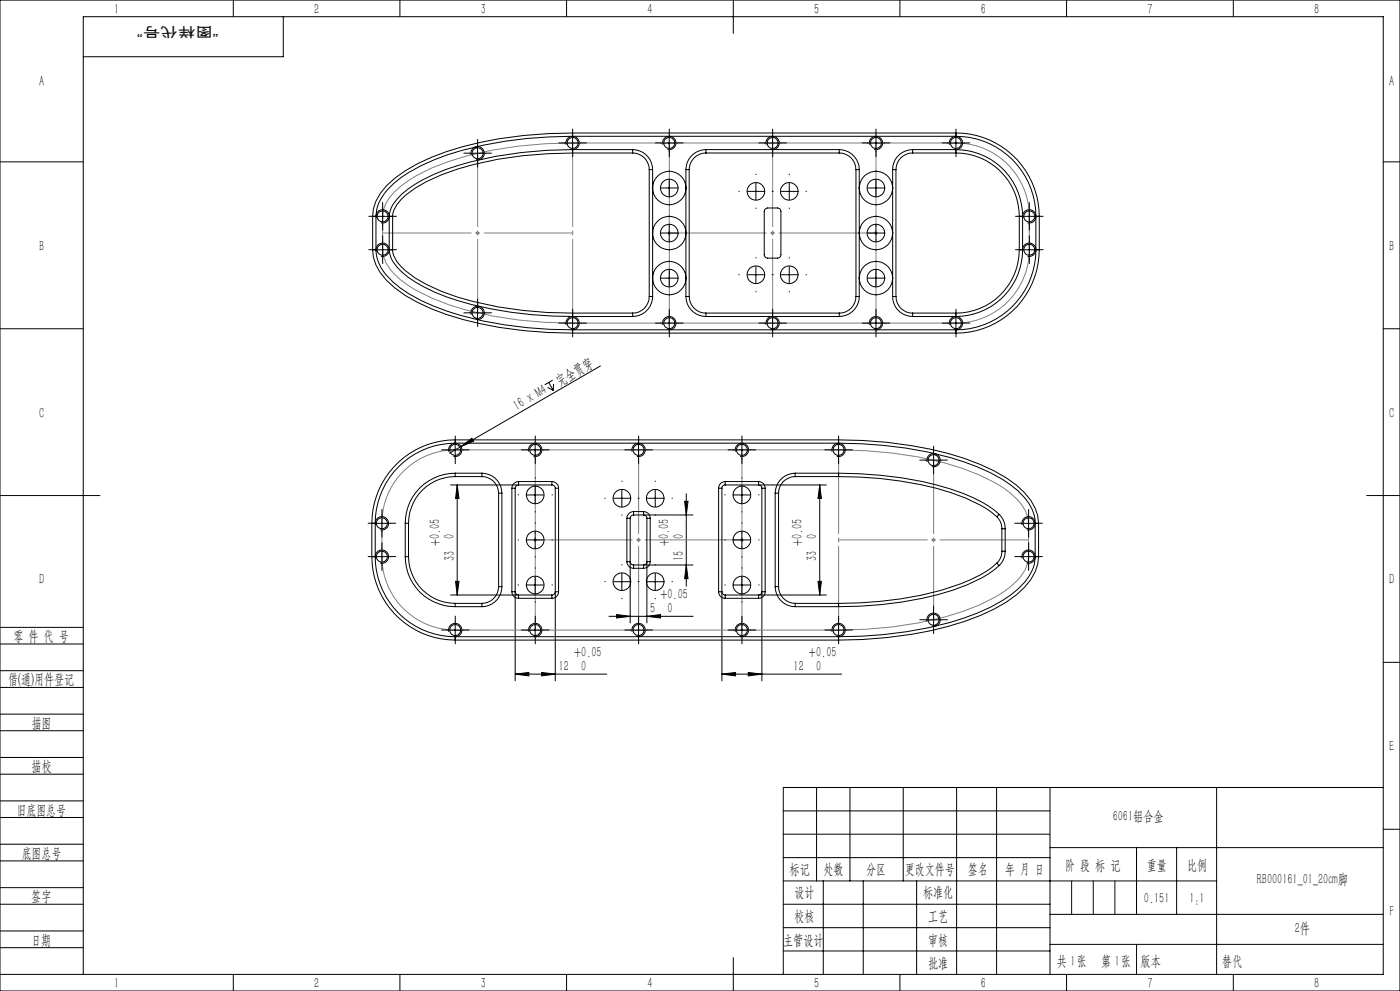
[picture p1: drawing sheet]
<svg xmlns="http://www.w3.org/2000/svg" width="420mm" height="297mm" viewBox="0 0 420 297" stroke-linecap="round" stroke-linejoin="round" font-family="sans-serif">
<g fill="none" stroke="#000" stroke-width=".3">
<path d="M0 0h420v297h-420zM70 0v5M85 5v12h-60M120 0v5M170 0v5M220 0v10M270 0v5M320 0v5M370 0v5M171.8 39.9a114.2 114.2 0 0 0-42.4 7.3 40.4 40.4 0 0 0-13.4 8.4 13.3 13.3 0 0 0-4.2 9.2M171.8 39.9v6M171.8 39.9h115"/>
<path d="M286.8 39.9a25 25 0 0 1 25 24.9M286.8 39.9v6M0 48.5h25M116 57.1a34.8 34.8 0 0 1 14.2-9.2 111 111 0 0 1 41.6-7.1h115a24 24 0 0 1 24 24v10.1a24 24 0 0 1-24 23.9h-115a115.3 115.3 0 0 1-41.6-7 31.7 31.7 0 0 1-15.9-11.5 11 11 0 0 1-1.5-5.4v-10.1a12 12 0 0 1 3.2-7.7zM140.8 45.9h5M141.4 46.5a2 2 0 0 1 1.7-2.6 2 2 0 0 1 2.2 2.2 2 2 0 0 1-2.5 1.8M143.3 43.4v5M169.3 42.9h5M169.9 43.4a1.98 1.98 0 0 1 1.7-2.5 1.98 1.98 0 0 1 2.2 2.1 1.98 1.98 0 0 1-2.5 1.8M171.8 45.9a107.9 107.9 0 0 0-39.3 6.5 30.8 30.8 0 0 0-13.4 8.9l-1 1.7-.3 1.8M171.8 45.9h18M189.8 44.8a6 6 0 0 1 6 6"/>
<path d="M189.8 44.8h-18a108.7 108.7 0 0 0-41.5 7.4 25.9 25.9 0 0 0-12.8 9.9l-.7 2.7v10.1a9.1 9.1 0 0 0 3.7 6.6 44.8 44.8 0 0 0 17.1 8.7 119.1 119.1 0 0 0 34.2 4.7h18M189.8 45.9a4.9 4.9 0 0 1 5 4.9M189.8 44.8v1.1M194.8 50.8h1M194.8 50.8v38.1M195.8 50.8v38.1M198.3 56.3h5M198.3 42.9h5M198.9 43.4a1.98 1.98 0 0 1 1.7-2.5 1.98 1.98 0 0 1 2.1 2.1 1.98 1.98 0 0 1-2.4 1.8M200.8 40.4v5M200.8 53.9v4.9M205.8 50.8v38.1"/>
<path d="M205.8 50.8h1M206.8 50.8v38.1M211.8 44.8a6 6 0 0 0-6 6M211.8 45.9a5 5 0 0 0-5 4.9M211.8 44.8h40M211.8 45.9h40M211.8 44.8v1.1M224.3 57.4h5M226.8 54.9v5M229.3 42.9h5M229.8 43.4a1.99 1.99 0 0 1 1.8-2.5 1.99 1.99 0 0 1 2.1 2.1 1.99 1.99 0 0 1-2.5 1.8M231.8 40.4v5"/>
<path d="M234.3 57.4h5M236.8 54.9v5M251.8 44.8a6 6 0 0 1 6 6M251.8 45.9a5 5 0 0 1 5 4.9M251.8 44.8v1.1M256.8 50.8h1M256.8 50.8v38.1M257.8 50.8v38.1M260.3 56.3h5M260.3 42.9h5M260.8 43.4a1.99 1.99 0 0 1 1.8-2.5 1.99 1.99 0 0 1 2.2 2.1 1.99 1.99 0 0 1-2.5 1.8M262.8 40.4v5"/>
<path d="M262.8 53.9v4.9M267.8 50.8v38.1M267.8 50.8h1M268.8 50.8v38.1M273.8 44.8h13a20 20 0 0 1 20 20v10.1a20 20 0 0 1-20 20h-13M273.8 44.8a6 6 0 0 0-6 6M273.8 45.9a4.9 4.9 0 0 0-5 4.9M273.8 45.9h13M273.8 44.8v1.1M284.3 42.9h5M284.8 43.4a1.99 1.99 0 0 1 1.8-2.5 1.99 1.99 0 0 1 2.1 2.1 1.99 1.99 0 0 1-2.5 1.8M286.8 45.9a19 19 0 0 1 19 18.9"/>
<path d="M415 48.5h5M111.8 74.9a13.3 13.3 0 0 0 4.2 9.2 50.9 50.9 0 0 0 23 11.7 122.2 122.2 0 0 0 32.8 4M111.8 74.9h6M111.8 64.8h6M111.8 64.8v10.1M112.9 75.3a2 2 0 0 1 1.7-2.4 2 2 0 0 1 2.2 2.2 2 2 0 0 1-2.5 1.7M112.9 65.4a2 2 0 0 1 1.7-2.6 2 2 0 0 1 2.2 2.2 2 2 0 0 1-2.5 1.8M114.8 62.3v5M114.8 72.4v5M117.8 74.9a7.1 7.1 0 0 0 2.5 4.9 34.1 34.1 0 0 0 12.2 7.5 108.6 108.6 0 0 0 39.3 6.5M117.8 64.8v10.1M198.3 69.8h5"/>
<path d="M200.8 67.3v5.1M226.8 79.9v4.9M229.6 62.6l.7-.3h3a1.02 1.02 0 0 1 1 1.1v12.9a1.02 1.02 0 0 1-1 1.1h-3a1.09 1.09 0 0 1-1-1.1v-12.9zM236.8 79.9v4.9M260.3 69.8h5M262.8 67.3v5.1M305.8 74.9a19 19 0 0 1-19 18.9M305.8 74.9h6M305.8 64.8h6M305.8 64.8v10.1M306.8 75.3a2 2 0 0 1 1.8-2.4 2 2 0 0 1 2.2 2.2 2 2 0 0 1-2.5 1.7M306.8 65.4a2 2 0 0 1 1.8-2.6 2 2 0 0 1 2.2 2.2 2 2 0 0 1-2.5 1.8"/>
<path d="M308.8 62.3v5M308.8 72.4v5M311.8 74.9a24.9 24.9 0 0 1-25 24.9M311.8 64.8v10.1M0 98.5h25M140.8 93.8h5M141.4 94.3a2 2 0 0 1 1.7-2.5 2 2 0 0 1 2.2 2.1 2 2 0 0 1-2.5 1.8M143.3 91.3v5M169.3 96.8h5M169.9 97.4a1.99 1.99 0 0 1 1.7-2.5 1.99 1.99 0 0 1 2.2 2.1 1.99 1.99 0 0 1-2.5 1.8M171.8 93.8v6M171.8 99.8h115"/>
<path d="M171.8 93.8h18M189.8 93.8v1.1M194.8 88.9a4.9 4.9 0 0 1-5 4.9M194.8 88.9h1M195.8 88.9a6 6 0 0 1-6 6M198.3 83.4h5M198.3 96.8h5M198.9 97.4a1.99 1.99 0 0 1 1.7-2.5 1.99 1.99 0 0 1 2.2 2.1 1.99 1.99 0 0 1-2.5 1.8M200.8 80.9v5M200.8 94.4v4.9M205.8 88.9a6 6 0 0 0 6 6M205.8 88.9h1"/>
<path d="M206.8 88.9a5 5 0 0 0 5 4.9M211.8 94.9h40M211.8 93.8h40M211.8 93.8v1.1M224.3 82.3h5M229.3 96.8h5M229.8 97.4a2 2 0 0 1 1.8-2.6 2 2 0 0 1 2.2 2.2 2 2 0 0 1-2.6 1.8M231.8 94.4v4.9M234.3 82.3h5M251.8 93.8v1.1M256.8 88.9a5 5 0 0 1-5 4.9M256.8 88.9h1"/>
<path d="M257.8 88.9a6 6 0 0 1-6 6M260.3 83.4h5M260.3 96.8h5M260.8 97.4a2 2 0 0 1 1.8-2.6 2 2 0 0 1 2.2 2.2 2 2 0 0 1-2.5 1.8M262.8 80.9v5M262.8 94.4v4.9M267.8 88.9a6 6 0 0 0 6 6M267.8 88.9h1M268.8 88.9a4.9 4.9 0 0 0 5 4.9M273.8 93.8h13M273.8 93.8v1.1M284.3 96.8h5"/>
<path d="M284.8 97.4a2 2 0 0 1 1.8-2.6 2 2 0 0 1 2.2 2.2 2 2 0 0 1-2.6 1.8M286.8 93.8v6M415 98.5h5M164.3 116.1l1.7 .9M164.6 114.6l1.4 2.4M165.8 113.9l-2.4 1.4M166.1 115.1l-.1 1.9M180.1 109.7l-41.8 24.1M119.6 139.9a24.1 24.1 0 0 1 17-7.1h115a115.6 115.6 0 0 1 41.5 7.1 33 33 0 0 1 15.5 10.9 11.2 11.2 0 0 1 2 6v10a13 13 0 0 1-5.2 9.8 51.5 51.5 0 0 1-20.2 9.9 124.1 124.1 0 0 1-33.6 4.3h-115a24 24 0 0 1-24-24v-10a24 24 0 0 1 7-16.9zM134.1 134.8h5M134.6 135.4a2 2 0 0 1 1.8-2.6 2 2 0 0 1 2.2 2.2 2 2 0 0 1-2.6 1.8M136.6 131.8a25 25 0 0 0-25.1 25"/>
<path d="M136.6 131.8v5.5M136.6 131.8h115M138.3 133.8l3.3-2.5 .5 .9zM138.3 133.8l-3.5 2M158.1 134.8h5M158.6 135.4a2 2 0 0 1 1.8-2.6 2 2 0 0 1 2.2 2.2 2 2 0 0 1-2.5 1.8M160.5 132.3v5M189.1 134.8h5M189.6 135.4a2 2 0 0 1 1.8-2.6 2 2 0 0 1 2.1 2.2 2 2 0 0 1-2.4 1.8M191.6 132.3v5M220.1 134.8h5M220.6 135.4a2 2 0 0 1 1.8-2.6 2 2 0 0 1 2.2 2.2 2 2 0 0 1-2.6 1.8"/>
<path d="M222.6 132.3v5M249.1 134.8h5M249.6 135.4a2 2 0 0 1 1.8-2.6 2 2 0 0 1 2.2 2.2 2 2 0 0 1-2.6 1.8M251.6 131.8a115.5 115.5 0 0 1 42.4 7.4 35.2 35.2 0 0 1 15.2 10.8l1.4 2.3 .7 2.3 .3 2.2M251.6 131.8v5.5M277.6 137.9h5M278.1 138.4a2 2 0 0 1 1.8-2.5 2 2 0 0 1 2.2 2.2 2 2 0 0 1-2.6 1.7M280.1 135.4v5M0 148.5h30M111.5 156.8h5.6M111.5 156.8v10M112.6 157.3a1.99 1.99 0 0 1 1.8-2.5 1.99 1.99 0 0 1 2.2 2.2 1.99 1.99 0 0 1-2.5 1.7"/>
<path d="M114.6 154.3v5M121.6 156.8h1M121.6 156.8v10M122.6 156.8v10M136.6 141.8a15 15 0 0 0-15 15M136.6 142.8a14 14 0 0 0-14 14M136.6 141.8v1M136.6 141.8h8M136.6 142.8h8M137.2 145.3l.5 4.1h-1zM137.2 145.3v33M144.6 141.8a6 6 0 0 1 6 6"/>
<path d="M144.6 142.8a5 5 0 0 1 5 5M144.6 141.8v1M149.6 147.8h1M149.6 147.8v28M150.6 147.8v28M153.6 146.3v31M153.6 146.3h1M154.6 146.3v57.7M155.6 144.3a2.05 2.05 0 0 0-2 2M155.6 144.3v1a1.02 1.02 0 0 0-1 1M155.6 144.3h10M158.1 148.3h5"/>
<path d="M160.5 145.8v5M160.5 159.3v5M165.6 144.3a2.05 2.05 0 0 1 2 2M165.6 145.3a1.02 1.02 0 0 1 1 1M165.6 145.3h-30.4M165.6 144.3v1M166.6 146.3v57.7M166.6 146.3h1M167.6 146.3v31M184.1 149.3h5M186.5 146.8v5M188.1 155.3v13"/>
<path d="M188.1 155.3h1M189.1 155.3v31.4M190.1 153.3a2.05 2.05 0 0 0-2 2M190.1 154.3a1.02 1.02 0 0 0-1 1M190.1 154.3h17.8M190.1 153.3h3M190.1 153.3v1M193.1 153.3a1.99 1.99 0 0 1 2 2M193.1 153.3v1a.96 .96 0 0 1 1 1M194.1 155.3v31.4M194.1 155.3h1M194.1 149.3h5"/>
<path d="M195.1 155.3v13M196.6 146.8v5M205.4 150.2h1l-.5 4.1zM205.9 148v27.7M215.6 146.3v31M215.6 146.3h1M216.6 146.3v57.7M217.6 144.3a1.99 1.99 0 0 0-2 2M217.6 145.3a.96 .96 0 0 0-1 1M217.6 145.3h30.3M217.6 144.3h10M217.6 144.3v1"/>
<path d="M220.1 148.3h5M222.6 145.8v5M222.6 159.3v5M227.6 144.3a1.99 1.99 0 0 1 2 2M227.6 144.3v1a.96 .96 0 0 1 1 1M228.6 146.3v57.7M228.6 146.3h1M229.6 146.3v31M232.6 147.8v28M232.6 147.8h1M233.6 147.8v28M238.5 141.8a6 6 0 0 0-5.9 6"/>
<path d="M238.5 142.8a4.9 4.9 0 0 0-4.9 5M238.5 141.8h13.1M238.5 142.8h13.1M238.5 141.8v1M245.9 145.3v33M245.9 145.3l.5 4.1h-1zM251.6 141.8a108.2 108.2 0 0 1 37.3 6 33.8 33.8 0 0 1 10.9 6.4M251.6 142.8a105.7 105.7 0 0 1 38.1 6.5 29.5 29.5 0 0 1 9.3 5.6M251.6 141.8v1M299 154.9a5 5 0 0 1 1.6 3.6M299.8 154.2a6 6 0 0 1 1.8 4.3M299.8 154.2l-.8 .7"/>
<path d="M300.6 158.5h1M300.6 158.5v6.7M301.6 158.5v6.7M306.6 157.3a1.99 1.99 0 0 1 1.8-2.5 1.99 1.99 0 0 1 2.1 2.2 1.99 1.99 0 0 1-2.5 1.7M308.6 154.3v5M311.6 156.8h-5.5M311.6 156.8v10M410 148.5h10M111.5 166.8a25.1 25.1 0 0 0 25.1 25M111.5 166.8h5.6M112.6 167.4a2 2 0 0 1 1.8-2.6 2 2 0 0 1 2.2 2.2 2 2 0 0 1-2.5 1.8M114.6 164.3v5"/>
<path d="M121.6 166.8a14.9 14.9 0 0 0 15 15M121.6 166.8h1M122.6 166.8a14 14 0 0 0 14 14M136.7 174.2h1l-.5 4.1zM149.6 175.8a5.1 5.1 0 0 1-5 5M149.6 175.8h1M150.6 175.8a6 6 0 0 1-6 6M153.6 177.3a1.99 1.99 0 0 0 2 2M153.6 177.3h1a1.02 1.02 0 0 0 1 1v1M155.6 179.3h10M158.1 161.8h5M158.1 175.3h5"/>
<path d="M160.5 172.8v5M165.6 178.3h-30.4M165.6 178.3v1M167.6 177.3a1.99 1.99 0 0 1-2 2M167.6 177.3h-1a1.02 1.02 0 0 1-1 1M184.1 174.3h5M186.5 171.8v5M188.1 168.3a1.99 1.99 0 0 0 2 2M188.1 168.3h1a1.02 1.02 0 0 0 1 1M190.1 169.3h17.8M190.1 170.3h3M190.1 169.3v1"/>
<path d="M194.1 174.3h5M195.1 168.3a1.93 1.93 0 0 1-2 2M195.1 168.3h-1a.96 .96 0 0 1-1 1v1M196.6 171.8v5M205.9 169.3l.5 4.1h-1zM215.6 177.3a1.93 1.93 0 0 0 2 2M215.6 177.3h1a.96 .96 0 0 0 1 1M217.6 178.3h30.3M217.6 179.3h10M217.6 178.3v1M220.1 161.8h5M220.1 175.3h5"/>
<path d="M222.6 172.8v5M229.6 177.3a1.93 1.93 0 0 1-2 2M229.6 177.3h-1a.96 .96 0 0 1-1 1v1M232.6 175.8a6 6 0 0 0 5.9 6M232.6 175.8h1M233.6 175.8a5 5 0 0 0 4.9 5M245.4 174.2h1l-.5 4.1zM299 168.8a30.2 30.2 0 0 1-10.7 6.1 107.5 107.5 0 0 1-36.7 5.9M299 168.8l.8 .7M299.8 169.5a30.5 30.5 0 0 1-9.5 5.7 101.8 101.8 0 0 1-38.7 6.6M300.6 165.2a4.9 4.9 0 0 1-1.6 3.6M300.6 165.2h1"/>
<path d="M301.6 165.2a6 6 0 0 1-1.8 4.3M306.6 167.4a2 2 0 0 1 1.8-2.6 2 2 0 0 1 2.2 2.2 2 2 0 0 1-2.6 1.8M308.6 164.3v5M311.6 166.8a13.6 13.6 0 0 1-4.3 9.2 38.3 38.3 0 0 1-13.3 8.5 106.9 106.9 0 0 1-35.2 7.2l-7.2 .1M311.6 166.8h-5.5M0 193h25M0 188h25M134.1 188.8h5M134.6 189.3a1.99 1.99 0 0 1 1.8-2.5 1.99 1.99 0 0 1 2.1 2.2 1.99 1.99 0 0 1-2.5 1.7M136.6 180.8v1M136.6 191.8h115M136.6 181.8h8"/>
<path d="M136.6 180.8h8M136.6 186.3v5.5M144.6 180.8v1M158.1 188.8h5M158.6 189.3a1.99 1.99 0 0 1 1.8-2.5 1.99 1.99 0 0 1 2.2 2.2 1.99 1.99 0 0 1-2.5 1.7M160.5 186.3v5M182.7 184.7h25.2M185 184.2l4.1 .5-4.1 .5zM189.1 188.8h5M189.6 189.3a1.99 1.99 0 0 1 1.7-2.5 1.99 1.99 0 0 1 2.2 2.2 1.99 1.99 0 0 1-2.4 1.7M191.6 186.3v5M194.1 184.7l4.1-.5v1z"/>
<path d="M220.1 188.8h5M220.6 189.3a1.99 1.99 0 0 1 1.8-2.5 1.99 1.99 0 0 1 2.1 2.2 1.99 1.99 0 0 1-2.5 1.7M222.6 186.3v5M238.5 181.8h13.1M238.5 180.8v1M238.5 180.8h13.1M249.1 188.8h5M249.6 189.3a1.99 1.99 0 0 1 1.8-2.5 1.99 1.99 0 0 1 2.1 2.2 1.99 1.99 0 0 1-2.5 1.7M251.6 180.8v1M251.6 186.3v5.5M277.6 185.8h5M278.1 186.3a2 2 0 0 1 1.8-2.6 2 2 0 0 1 2.2 2.2 2 2 0 0 1-2.6 1.8"/>
<path d="M280.1 183.3v4.9M415 198.5h5M0 206h25M0 201h25M0 219h25M0 214h25M154.6 202l4-.5v1.1zM154.6 202h27.4M162.5 201.5l4.1 .5-4.1 .6zM216.6 202l4.1-.5v1.1zM216.6 202h35.9M224.5 201.5l4.1 .5-4.1 .6z"/>
<path d="M0 232h25M0 227h25M245 236v28M255 236v28M271 236v28M287 236v56M299 236v56M315 236v56M365 236v56M415 236h-180v56M0 245h25M0 240h25"/>
<path d="M0 258h25M0 253h25M235 243h80M235 250h80M235 257h80M315 254h100M341 254v20M353 254v20M415 248.5h5M0 271h25M0 266h25M0 279h25"/>
<path d="M235 271h80M235 264h130M235 278h80M247 264v28M259 264v28M275 264v28M315 274h100M0 284h25M0 292h415v-287h-390v287M70 292v5M120 292v5M170 292v5"/>
<path d="M220 287v10M235 285h80M270 292v5M315 283h100M320 292v5M370 292v5"/>
<circle cx="143.3" cy="45.9" r="1.64"/>
<circle cx="171.8" cy="42.8" r="1.64"/>
<circle cx="200.8" cy="56.3" r="2.64"/>
<circle cx="200.8" cy="42.8" r="1.64"/>
<circle cx="200.8" cy="56.3" r="5"/>
<circle cx="226.8" cy="57.4" r="2.64"/>
<circle cx="231.8" cy="42.9" r="1.65"/>
<circle cx="236.8" cy="57.4" r="2.65"/>
<circle cx="262.8" cy="56.3" r="2.65"/>
<circle cx="262.8" cy="42.9" r="1.65"/>
<circle cx="262.8" cy="56.4" r="5"/>
<circle cx="286.8" cy="42.9" r="1.65"/>
<circle cx="114.8" cy="74.8" r="1.64"/>
<circle cx="114.8" cy="64.9" r="1.64"/>
<circle cx="200.8" cy="69.8" r="2.64"/>
<circle cx="200.8" cy="69.9" r="5"/>
<circle cx="262.8" cy="69.9" r="5"/>
<circle cx="262.8" cy="69.8" r="2.65"/>
<circle cx="308.8" cy="74.8" r="1.65"/>
<circle cx="308.8" cy="64.9" r="1.65"/>
<circle cx="143.3" cy="93.8" r="1.65"/>
<circle cx="171.8" cy="96.9" r="1.64"/>
<circle cx="200.8" cy="83.4" r="2.64"/>
<circle cx="200.8" cy="96.9" r="1.64"/>
<circle cx="200.8" cy="83.4" r="5"/>
<circle cx="226.8" cy="82.3" r="2.64"/>
<circle cx="231.8" cy="96.9" r="1.65"/>
<circle cx="236.8" cy="82.3" r="2.65"/>
<circle cx="262.8" cy="83.4" r="5"/>
<circle cx="262.8" cy="83.4" r="2.65"/>
<circle cx="262.8" cy="96.9" r="1.65"/>
<circle cx="286.8" cy="96.9" r="1.65"/>
<circle cx="136.6" cy="134.8" r="1.65"/>
<circle cx="160.6" cy="134.8" r="1.64"/>
<circle cx="191.6" cy="134.8" r="1.65"/>
<circle cx="222.6" cy="134.8" r="1.65"/>
<circle cx="251.6" cy="134.8" r="1.65"/>
<circle cx="280.1" cy="137.9" r="1.66"/>
<circle cx="114.6" cy="156.8" r="1.64"/>
<circle cx="160.6" cy="148.3" r="2.65"/>
<circle cx="186.6" cy="149.3" r="2.65"/>
<circle cx="196.6" cy="149.3" r="2.65"/>
<circle cx="222.6" cy="148.3" r="2.65"/>
<circle cx="308.6" cy="156.8" r="1.65"/>
<circle cx="114.6" cy="166.8" r="1.64"/>
<circle cx="160.6" cy="175.3" r="2.65"/>
<circle cx="160.6" cy="161.8" r="2.65"/>
<circle cx="186.6" cy="174.3" r="2.65"/>
<circle cx="196.6" cy="174.3" r="2.65"/>
<circle cx="222.6" cy="175.3" r="2.65"/>
<circle cx="222.6" cy="161.8" r="2.65"/>
<circle cx="308.6" cy="166.8" r="1.65"/>
<circle cx="136.6" cy="188.8" r="1.65"/>
<circle cx="160.6" cy="188.8" r="1.64"/>
<circle cx="191.6" cy="188.8" r="1.65"/>
<circle cx="222.6" cy="188.8" r="1.65"/>
<circle cx="251.6" cy="188.8" r="1.65"/>
<circle cx="280.1" cy="185.8" r="1.65"/>
</g>
<g fill="none" stroke="#808080" stroke-width=".3">
<path d="M118.3 57.6a39.1 39.1 0 0 1 16.3-9.2 113.9 113.9 0 0 1 37.2-5.5h115a22 22 0 0 1 22 21.9v10.1a22 22 0 0 1-22 21.9h-115a108.4 108.4 0 0 1-42.3-7.5 32.4 32.4 0 0 1-12.6-8.8l-1.1-1.7-.8-1.9-.2-2v-10.1a10.7 10.7 0 0 1 3.5-7.2zM142.8 69.8h1M142.9 69.5l.7 .7M143.3 69.4v.9M143.6 69.5l-.7 .7M200.3 69.8h1M200.4 69.5l.7 .7M200.8 69.4v.9M201.1 69.5l-.7 .7M231.3 69.8h1M231.4 69.5l.7 .7M231.8 69.4v.9"/>
<path d="M232.1 69.5l-.7 .7M262.3 69.8h1M262.4 69.5l.7 .7M262.8 69.4v.9M263.1 69.5l-.7 .7M121 141.3a21.7 21.7 0 0 1 15.6-6.5h115a108.3 108.3 0 0 1 42.1 7.5 31.3 31.3 0 0 1 12.7 8.9l1.1 1.7 .8 1.9 .3 2v10a10.7 10.7 0 0 1-3.5 7.2 34.1 34.1 0 0 1-11.3 7.3 109.8 109.8 0 0 1-42.2 7.5h-115a22 22 0 0 1-22-22v-10a21.9 21.9 0 0 1 6.4-15.5zM160.1 161.8h1M160.2 161.5l.7 .7M160.5 161.3v1M160.9 161.5l-.7 .7M191.1 161.8h1M191.2 161.5l.7 .7"/>
<path d="M191.6 161.3v1M191.9 161.5l-.7 .7M222.1 161.8h1M222.2 161.5l.7 .7M222.6 161.3v1M222.9 161.5l-.7 .7M279.6 161.8h1M279.7 161.5l.7 .7M280.1 161.3v1M280.4 161.5l-.7 .7"/>
</g>
<path d="M321.5 264v10M328 264v10M334.5 264v10M341 283v9" fill="none" stroke="#0a0605" stroke-width=".3"/>
<path d="M171.8 42.8v54M200.8 42.8v54M231.8 42.8v54M262.8 42.8v54M160.6 134.8v54M191.6 134.8v54M222.6 134.8v54M251.6 134.8v54" fill="none" stroke="#808080" stroke-width=".3" stroke-dasharray="30.5 1.3 1.3 1.3" stroke-dashoffset="5.4"/>
<path d="M114.8 69.8h57M308.6 161.8h-57" fill="none" stroke="#808080" stroke-width=".3" stroke-dasharray="30.5 1.3 1.3 1.3" stroke-dashoffset="3.9"/>
<path d="M143.3 45.9v47.9M280.1 137.9v47.8" fill="none" stroke="#808080" stroke-width=".3" stroke-dasharray="30.5 1.3 1.3 1.3" stroke-dashoffset="8.5"/>
<path d="M200.8 69.8h62M222.6 161.8h-62" fill="none" stroke="#808080" stroke-width=".3" stroke-dasharray="30.5 1.3 1.3 1.3" stroke-dashoffset="1.4"/>
<g fill="none" stroke="#000" stroke-width=".3" stroke-dasharray="30.5 1.3 1.3 1.3">
<path d="M140.8 45.9h-1.7M143.3 43.4v-1.6M143.3 48.4v1.7M145.8 45.9h1.6M169.3 42.8h-1.7M171.8 40.3v-1.6M171.8 45.3v1.7M174.3 42.8h1.6M195.8 56.3h-.2M198.3 42.8h-1.7M200.8 51.3v-.1M200.8 40.3v-1.6"/>
<path d="M200.8 45.3v1.7M203.3 42.8h1.6M205.8 56.3h.1M221.8 57.3h-.2M226.8 52.3v-.1M229.3 42.8h-1.7M231.8 40.3v-1.6M231.8 45.3v1.7M231.8 57.3h.1M231.8 57.3h-.2M234.3 42.8h1.6M236.8 52.3v-.1"/>
<path d="M241.8 57.3h.1M257.8 56.3h-.2M260.3 42.8h-1.7M262.8 51.3v-.1M262.8 40.3v-1.6M262.8 45.3v1.7M265.3 42.8h1.6M267.8 56.3h.1M284.3 42.8h-1.7M286.8 40.3v-1.6M286.8 45.3v1.7M289.3 42.8h1.6"/>
<path d="M112.3 74.8h-1.7M112.3 64.8h-1.7M114.8 72.3v-1.6M114.8 77.3v1.7M114.8 62.3v-1.6M114.8 67.3v1.7M117.3 74.8h1.6M117.3 64.8h1.6M195.8 69.8h-.2M200.8 61.3v.2M200.8 64.8v-.1M200.8 74.8v.2"/>
<path d="M200.8 78.3v-.1M205.8 69.8h.1M226.8 62.3v.2M226.8 77.3v-.1M236.8 62.3v.2M236.8 77.3v-.1M257.8 69.8h-.2M262.8 78.3v-.1M262.8 64.8v-.1M262.8 74.8v.2M262.8 61.3v.2M267.8 69.8h.1"/>
<path d="M306.3 74.8h-1.7M306.3 64.8h-1.7M308.8 72.3v-1.6M308.8 77.3v1.7M308.8 62.3v-1.6M308.8 67.3v1.7M311.3 74.8h1.6M311.3 64.8h1.6M140.8 93.8h-1.7M143.3 91.3v-1.7M143.3 96.3v1.6M145.8 93.8h1.6"/>
<path d="M169.3 96.8h-1.7M171.8 94.3v-1.6M171.8 99.3v1.7M174.3 96.8h1.6M195.8 83.3h-.2M198.3 96.8h-1.7M200.8 88.3v.2M200.8 94.3v-1.6M200.8 99.3v1.7M203.3 96.8h1.6M205.8 83.3h.1M221.8 82.3h-.2"/>
<path d="M226.8 87.3v.2M229.3 96.8h-1.7M231.8 94.3v-1.6M231.8 99.3v1.7M231.8 82.3h-.2M231.8 82.3h.1M234.3 96.8h1.6M236.8 87.3v.2M241.8 82.3h.1M257.8 83.3h-.2M260.3 96.8h-1.7M262.8 88.3v.2"/>
<path d="M262.8 94.3v-1.6M262.8 99.3v1.7M265.3 96.8h1.6M267.8 83.3h.1M284.3 96.8h-1.7M286.8 94.3v-1.6M286.8 99.3v1.7M289.3 96.8h1.6M134.1 134.8h-1.7M136.6 132.3v-1.6M136.6 137.3v1.7M139.1 134.8h1.6"/>
<path d="M158.1 134.8h-1.7M160.6 132.3v-1.6M160.6 137.3v1.7M163.1 134.8h1.6M189.1 134.8h-1.7M191.6 132.3v-1.6M191.6 137.3v1.7M194.1 134.8h1.6M220.1 134.8h-1.7M222.6 132.3v-1.6M222.6 137.3v1.7M225.1 134.8h1.6"/>
<path d="M249.1 134.8h-1.7M251.6 132.3v-1.6M251.6 137.3v1.7M254.1 134.8h1.6M277.6 137.9h-1.7M280.1 135.4v-1.7M282.6 137.9h1.6M112.1 156.8h-1.7M114.6 154.3v-1.6M114.6 159.3v1.7M117.1 156.8h1.6M155.6 148.3h-.2"/>
<path d="M160.6 156.8v-.1M160.6 143.3v-.1M160.6 153.3v.2M165.6 148.3h.1M181.6 149.3h-.2M186.6 144.3v-.1M186.6 154.3v.2M191.6 149.3h-.2M191.6 149.3h.1M196.6 144.3v-.1M196.6 154.3v.2M201.6 149.3h.1"/>
<path d="M217.6 148.3h-.2M222.6 143.3v-.1M222.6 153.3v.2M222.6 156.8v-.1M227.6 148.3h.1M280.1 140.4v1.6M306.1 156.8h-1.7M308.6 154.3v-1.6M308.6 159.3v1.7M311.1 156.8h1.6M112.1 166.8h-1.7M114.6 164.3v-1.6"/>
<path d="M114.6 169.3v1.7M117.1 166.8h1.6M155.6 175.3h-.2M155.6 161.8h-.2M160.6 170.3v-.1M160.6 166.8v.2M165.6 175.3h.1M165.6 161.8h.1M181.6 174.3h-.2M186.6 169.3v-.1M186.6 179.3v.2M191.6 174.3h.1"/>
<path d="M191.6 174.3h-.2M196.6 169.3v-.1M196.6 179.3v.2M201.6 174.3h.1M217.6 161.8h-.2M217.6 175.3h-.2M222.6 166.8v.2M222.6 170.3v-.1M227.6 161.8h.1M227.6 175.3h.1M306.1 166.8h-1.7M308.6 164.3v-1.6"/>
<path d="M308.6 169.3v1.7M311.1 166.8h1.6M134.1 188.8h-1.7M136.6 186.3v-1.6M136.6 191.3v1.7M139.1 188.8h1.6M158.1 188.8h-1.7M160.6 180.3v.2M160.6 186.3v-1.6M160.6 191.3v1.7M163.1 188.8h1.6M189.1 188.8h-1.7"/>
<path d="M191.6 186.3v-1.6M191.6 191.3v1.7M194.1 188.8h1.6M220.1 188.8h-1.7M222.6 180.3v.2M222.6 186.3v-1.6M222.6 191.3v1.7M225.1 188.8h1.6M249.1 188.8h-1.7M251.6 186.3v-1.6M251.6 191.3v1.7M254.1 188.8h1.6"/>
<path d="M277.6 185.7h-1.7M280.1 183.2v-1.6M280.1 188.2v1.7M282.6 185.7h1.6"/>
</g>
<g fill="#000">
<path d="M138.3 133.8l3.3-2.5 .5 .9z"/>
<path d="M137.2 145.3l.5 4.1h-1zM136.7 174.2h1l-.5 4.1zM205.4 150.2h1l-.5 4.1zM205.9 169.3l.5 4.1h-1z"/>
<path d="M245.4 174.2h1l-.5 4.1zM245.9 145.3l.5 4.1h-1z"/>
<path d="M216.6 202l4.1-.5v1.1zM224.5 201.5l4.1 .5-4.1 .6zM154.6 202l4-.5v1.1zM162.5 201.5l4.1 .5-4.1 .6zM185 184.2l4.1 .5-4.1 .5zM194.1 184.7l4.1-.5v1z"/>
</g>
<g font-size="4.4">
<text x="34.2" y="4.1">1</text>
<text x="94.2" y="4.1">2</text>
<text x="144.2" y="4.1">3</text>
<text x="194.2" y="4.1">4</text>
<text x="244.2" y="4.1">5</text>
<text x="294.2" y="4.1">6</text>
<text x="344.2" y="4.1">7</text>
<text x="394.2" y="4.1">8</text>
<text x="11.7" y="25.9">A</text>
<text x="416.7" y="25.9">A</text>
<text x="11.7" y="75.1">B</text>
<text x="416.7" y="75.1">B</text>
<text x="167.8" y="115.8" transform="rotate(-30 167.8 115.8)">完全贯穿</text>
<text x="11.7" y="125.1">C</text>
<text x="155" y="123.2" transform="rotate(-30 155 123.2)">16 x M4</text>
<text x="416.7" y="125.1">C</text>
<text x="136.3" y="161.5" transform="rotate(-90 136.3 161.5)">0</text>
<text x="200.7" y="161.5" transform="rotate(-90 200.7 161.5)">0.05</text>
<text x="205" y="161.5" transform="rotate(-90 205 161.5)">0</text>
<text x="245" y="161.5" transform="rotate(-90 245 161.5)">0</text>
<text x="131.9" y="163.7" transform="rotate(-90 131.9 163.7)">+0.05</text>
<text x="200.7" y="163.7" transform="rotate(-90 200.7 163.7)">+</text>
<text x="240.7" y="163.7" transform="rotate(-90 240.7 163.7)">+0.05</text>
<text x="136.3" y="168.3" transform="rotate(-90 136.3 168.3)">33</text>
<text x="205" y="168.3" transform="rotate(-90 205 168.3)">15</text>
<text x="245.1" y="168.3" transform="rotate(-90 245.1 168.3)">33</text>
<text x="11.7" y="175.1">D</text>
<text x="198.1" y="179.4">+0.05</text>
<text x="416.7" y="175.1">D</text>
<text x="195" y="183.8">5</text>
<text x="200.3" y="183.8">0</text>
<text x="4" y="192">零 件 代 号</text>
<text x="172.2" y="196.8">+0.05</text>
<text x="242.7" y="196.8">+0.05</text>
<text x="167.6" y="201.1">12</text>
<text x="174.4" y="201.1">0</text>
<text x="238.1" y="201.1">12</text>
<text x="244.8" y="201.1">0</text>
<text x="2.5" y="205.1">借(通)用件登记</text>
<text x="9.5" y="218.1">描图</text>
<text x="416.7" y="225.1">E</text>
<text x="9.5" y="231.1">描校</text>
<text x="5" y="244.2">旧底图总号</text>
<text x="333.8" y="246.2">6061铝合金</text>
<text x="6.5" y="257.2">底图总号</text>
<text x="236.9" y="261.9">标记</text>
<text x="247.1" y="261.9">处数</text>
<text x="259.9" y="261.9">分区</text>
<text x="271.5" y="261.9">更改文件号</text>
<text x="290.4" y="261.9">签名</text>
<text x="301.5" y="261.9">年 月 日</text>
<text x="319.5" y="260.6">阶 段 标 记</text>
<text x="344" y="260.6">重量</text>
<text x="356.1" y="260.6">比例</text>
<text x="238.3" y="268.9">设计</text>
<text x="276.9" y="268.9">标准化</text>
<text x="377" y="264.8">RB000161_01_20cm脚</text>
<text x="9.4" y="270.1">签字</text>
<text x="343.2" y="270.7">0.151</text>
<text x="356.8" y="270.7">1:1</text>
<text x="416.8" y="274.4">F</text>
<text x="238.3" y="276.1">校核</text>
<text x="278.4" y="276">工艺</text>
<text x="388.4" y="279.6">2件</text>
<text x="9.4" y="283.2">日期</text>
<text x="234.9" y="283.3">主管设计</text>
<text x="278.4" y="283.3">审核</text>
<text x="278.4" y="290.2">批准</text>
<text x="317.1" y="289.4">共 张</text>
<text x="321.1" y="289.4">1</text>
<text x="330.3" y="289.4">第 张</text>
<text x="334.5" y="289.4">1</text>
<text x="342.1" y="289.4">版本</text>
<text x="34.2" y="296.1">1</text>
<text x="94.2" y="296.1">2</text>
<text x="144.2" y="296.1">3</text>
<text x="194.2" y="296.1">4</text>
<text x="244.2" y="296.1">5</text>
<text x="294.2" y="296.1">6</text>
<text x="344.2" y="296.1">7</text>
<text x="394.2" y="296.1">8</text>
</g>
<text font-size="4.4" fill="#0a0605" x="366.6" y="289.4">替代</text>
<text font-size="4.1" fill="#0a0605" x="65.6" y="8" transform="rotate(-180 65.6 8)">“图样代号”</text>
</svg>
